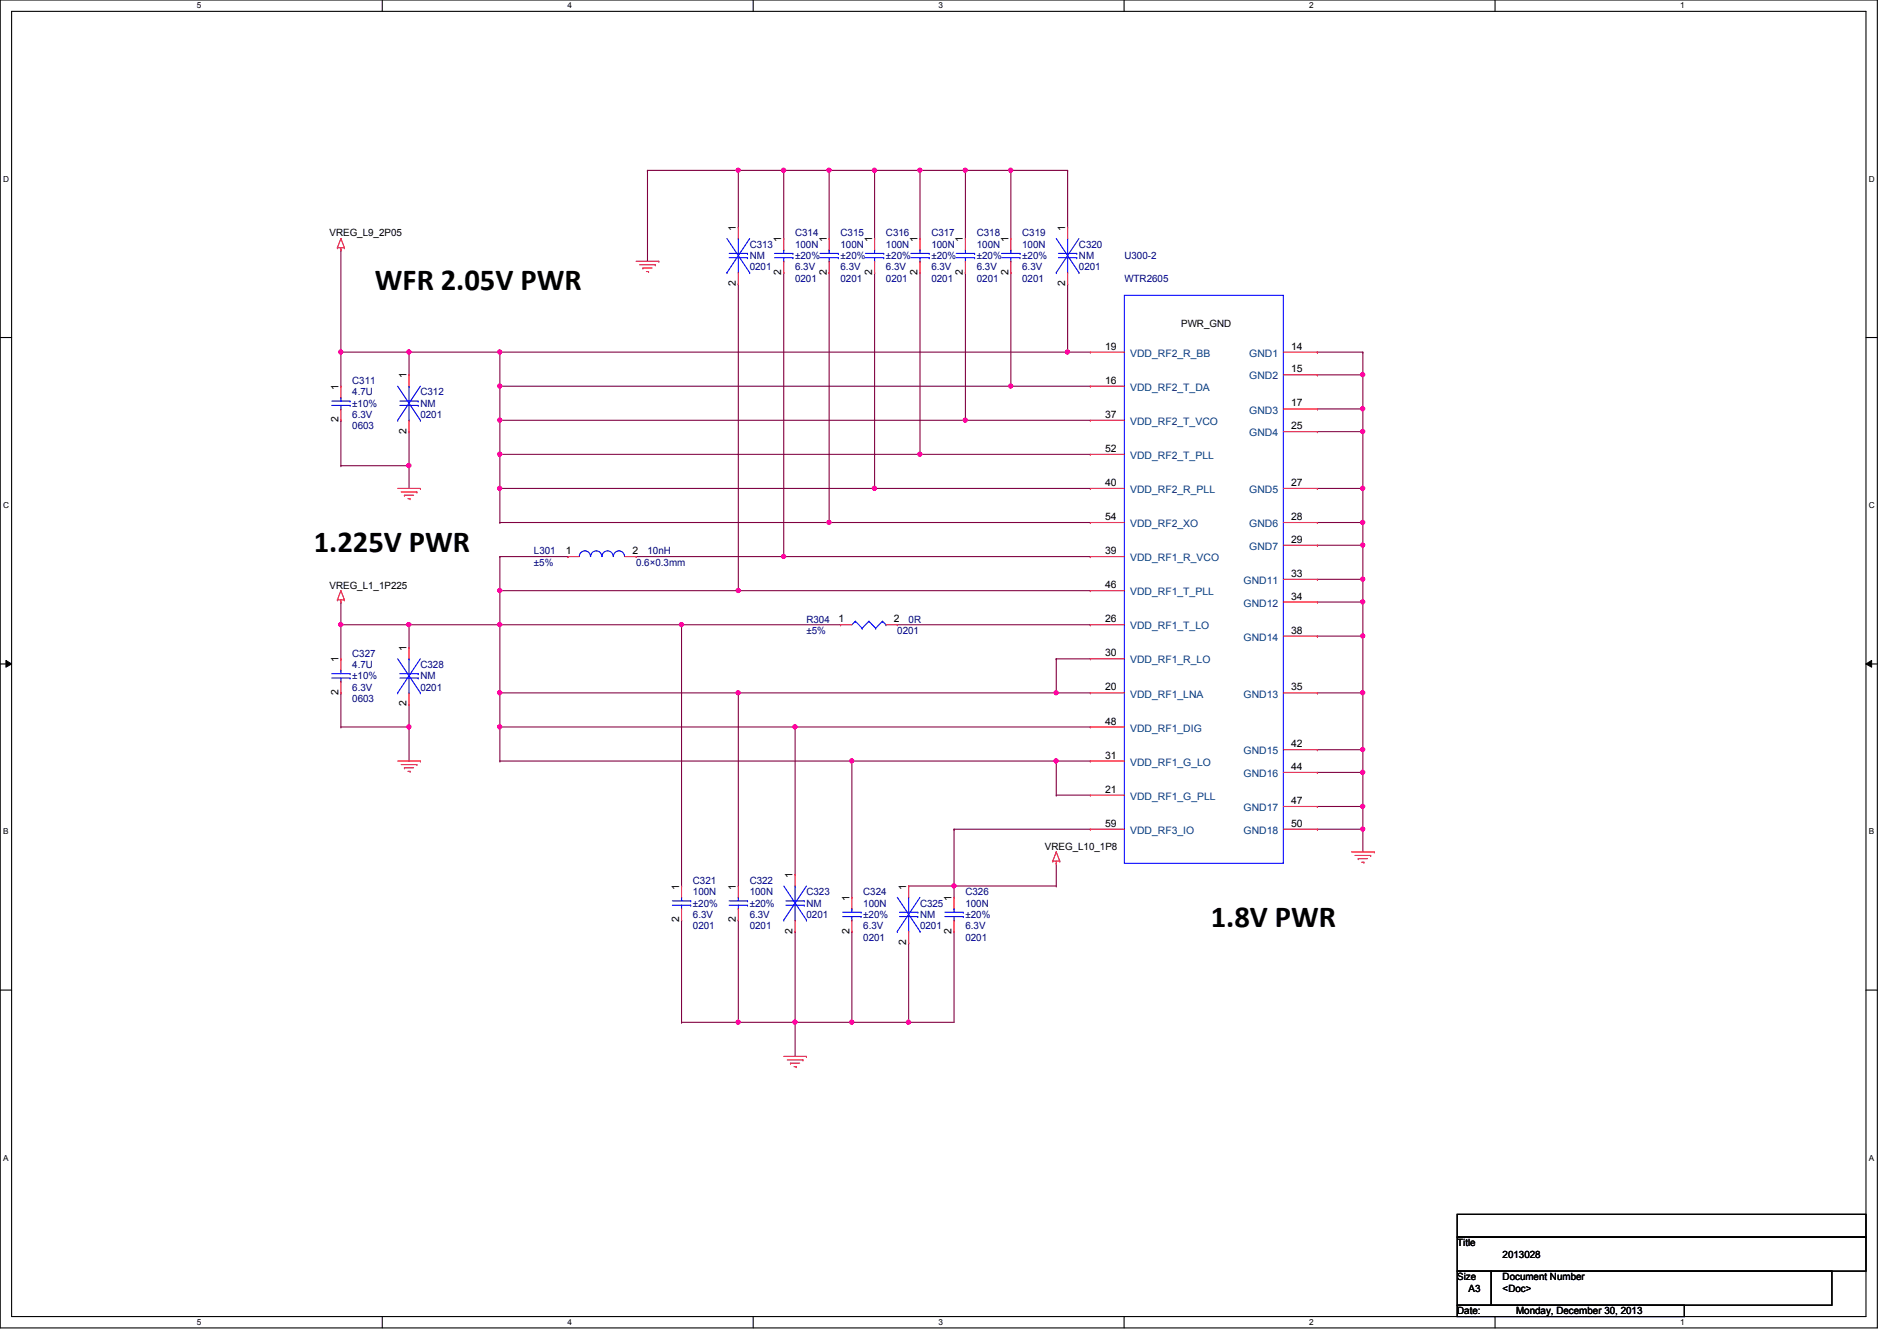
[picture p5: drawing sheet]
<svg xmlns="http://www.w3.org/2000/svg" width="297mm" height="210mm" viewBox="0 0 297 210" stroke-linecap="round" stroke-linejoin="round" font-family="sans-serif">
<path d="M0 0h294v207.9h-294zM1.8 1.8h290.4v204.3h-290.4z" fill="none" stroke="#000" stroke-width=".17"/>
<g fill="#fff">
<path d="M30.8 .2h.7v1.4h-.7z"/>
<path d="M30.8 206.2h.7v1.4h-.7z"/>
</g>
<path d="M59.9 0v1.8M59.9 206.1v1.8" fill="none" stroke="#000" stroke-width=".17"/>
<g fill="#fff">
<path d="M88.9 .2h.6v1.4h-.6z"/>
<path d="M88.9 206.2h.6v1.4h-.6z"/>
</g>
<path d="M117.9 0v1.8M117.9 206.1v1.8" fill="none" stroke="#000" stroke-width=".17"/>
<g fill="#fff">
<path d="M146.9 .2h.7v1.4h-.7z"/>
<path d="M146.9 206.2h.7v1.4h-.7z"/>
</g>
<path d="M176 0v1.8M176 206.1v1.8" fill="none" stroke="#000" stroke-width=".17"/>
<g fill="#fff">
<path d="M205 .2h.7v1.4h-.7z"/>
<path d="M205 206.2h.7v1.4h-.7z"/>
</g>
<path d="M234.1 0v1.8M234.1 206.1v1.8" fill="none" stroke="#000" stroke-width=".17"/>
<g fill="#fff">
<path d="M263.1 .2h.7v1.4h-.7z"/>
<path d="M263.1 206.2h.7v1.4h-.7z"/>
<path d="M.5 27.3h.9v1.4h-.9z"/>
<path d="M292.6 27.3h.9v1.4h-.9z"/>
<path d="M.5 78.4h.9v1.4h-.9z"/>
<path d="M292.6 78.4h.9v1.4h-.9z"/>
</g>
<path d="M0 52.8h1.8M292.2 52.8h1.8" fill="none" stroke="#000" stroke-width=".17"/>
<g fill="#fff">
<path d="M.5 129.5h.8v1.4h-.8z"/>
<path d="M292.6 129.5h.9v1.4h-.9z"/>
</g>
<path d="M0 103.9h1.8M292.2 103.9h1.8" fill="none" stroke="#000" stroke-width=".17"/>
<path d="M.9 103.4l.9 .5-.9 .5zM292.2 103.9l.9-.5v1z" fill="#000"/>
<path d="M.9 103.4l.9 .5-.9 .5zM292.2 103.9l.9-.5v1z" fill="none" stroke="#000" stroke-width=".16"/>
<g fill="#fff">
<path d="M.5 180.5h.8v1.4h-.8z"/>
<path d="M292.6 180.5h.9v1.4h-.9z"/>
</g>
<path d="M0 155h1.8M292.2 155h1.8" fill="none" stroke="#000" stroke-width=".17"/>
<path d="M78.3 60.5h.1M78.3 60.5h80" fill="none" stroke="#800040" stroke-width=".17"/>
<circle cx="158.3" cy="60.4" r=".32" fill="#f0f"/>
<circle cx="158.3" cy="60.4" r=".32" fill="none" stroke="#f0f" stroke-width=".17"/>
<circle cx="78.2" cy="60.4" r=".32" fill="#f0f"/>
<circle cx="78.2" cy="60.4" r=".32" fill="none" stroke="#f0f" stroke-width=".17"/>
<path d="M78.3 65.8h.1M78.3 65.8h72.9" fill="none" stroke="#800040" stroke-width=".17"/>
<circle cx="151.1" cy="65.8" r=".32" fill="#f0f"/>
<circle cx="151.1" cy="65.8" r=".32" fill="none" stroke="#f0f" stroke-width=".17"/>
<circle cx="78.2" cy="65.8" r=".32" fill="#f0f"/>
<circle cx="78.2" cy="65.8" r=".32" fill="none" stroke="#f0f" stroke-width=".17"/>
<path d="M78.3 71.1h.1M78.3 71.1h65.8" fill="none" stroke="#800040" stroke-width=".17"/>
<circle cx="78.2" cy="71.1" r=".32" fill="#f0f"/>
<circle cx="78.2" cy="71.1" r=".32" fill="none" stroke="#f0f" stroke-width=".17"/>
<path d="M78.3 76.5h.1M78.3 76.5h58.6" fill="none" stroke="#800040" stroke-width=".17"/>
<circle cx="78.2" cy="76.4" r=".32" fill="#f0f"/>
<circle cx="78.2" cy="76.4" r=".32" fill="none" stroke="#f0f" stroke-width=".17"/>
<path d="M78.3 81.8h.1M78.3 81.8h51.5M122.7 87.1h48M170.7 87.1h.1" fill="none" stroke="#800040" stroke-width=".17"/>
<circle cx="122.7" cy="87.1" r=".32" fill="#f0f"/>
<circle cx="122.7" cy="87.1" r=".32" fill="none" stroke="#f0f" stroke-width=".17"/>
<path d="M115.6 92.5h.1M115.6 92.5h55.1" fill="none" stroke="#800040" stroke-width=".17"/>
<circle cx="115.6" cy="92.4" r=".32" fill="#f0f"/>
<circle cx="115.6" cy="92.4" r=".32" fill="none" stroke="#f0f" stroke-width=".17"/>
<path d="M106.7 97.8h24.9M131.6 97.8h.1M115.6 108.5h.1M115.6 108.5h49.8M165.4 103.1h.1M165.4 103.1h5.3" fill="none" stroke="#800040" stroke-width=".17"/>
<circle cx="165.4" cy="108.4" r=".32" fill="#f0f"/>
<circle cx="165.4" cy="108.4" r=".32" fill="none" stroke="#f0f" stroke-width=".17"/>
<circle cx="115.6" cy="108.4" r=".32" fill="#f0f"/>
<circle cx="115.6" cy="108.4" r=".32" fill="none" stroke="#f0f" stroke-width=".17"/>
<path d="M124.5 113.8h.1M124.5 113.8h46.2" fill="none" stroke="#800040" stroke-width=".17"/>
<circle cx="124.5" cy="113.8" r=".32" fill="#f0f"/>
<circle cx="124.5" cy="113.8" r=".32" fill="none" stroke="#f0f" stroke-width=".17"/>
<g fill="none" stroke="#800040" stroke-width=".17">
<path d="M206.3 55.1h.1M206.3 58.7h.1M206.3 55.1h7.1M213.4 55.1h.1M213.4 55.1v3.6h-7.1M78.3 119.1h.1M78.3 119.1h55.1M165.4 119.1h.1M165.4 103.1h.1M165.4 108.5h.1M165.4 119.1h5.3M165.4 103.1v5.4"/>
<path d="M165.4 119.1v5.4M165.4 108.5h5.3M165.4 124.5h.1M165.4 124.5h5.3"/>
</g>
<circle cx="213.4" cy="58.6" r=".32" fill="#f0f"/>
<circle cx="213.4" cy="58.6" r=".32" fill="none" stroke="#f0f" stroke-width=".17"/>
<path d="M213.4 58.7h.1M213.4 58.7v8.9M206.3 64h.1M206.3 64h7.1M213.4 64h.1" fill="none" stroke="#800040" stroke-width=".17"/>
<circle cx="213.4" cy="67.5" r=".32" fill="#f0f"/>
<circle cx="213.4" cy="67.5" r=".32" fill="none" stroke="#f0f" stroke-width=".17"/>
<circle cx="213.4" cy="64" r=".32" fill="#f0f"/>
<circle cx="213.4" cy="64" r=".32" fill="none" stroke="#f0f" stroke-width=".17"/>
<path d="M206.3 67.6h.1M206.3 76.5h.1M206.3 67.6h7.1M206.3 76.5h7.1M213.4 67.6h.1M213.4 76.5h.1M213.4 67.6v14.2" fill="none" stroke="#800040" stroke-width=".17"/>
<circle cx="213.4" cy="81.8" r=".32" fill="#f0f"/>
<circle cx="213.4" cy="81.8" r=".32" fill="none" stroke="#f0f" stroke-width=".17"/>
<circle cx="213.4" cy="76.4" r=".32" fill="#f0f"/>
<circle cx="213.4" cy="76.4" r=".32" fill="none" stroke="#f0f" stroke-width=".17"/>
<path d="M206.3 81.8h.1M206.3 81.8h7.1M213.4 81.8h.1M213.4 81.8v3.5" fill="none" stroke="#800040" stroke-width=".17"/>
<circle cx="213.4" cy="85.3" r=".32" fill="#f0f"/>
<circle cx="213.4" cy="85.3" r=".32" fill="none" stroke="#f0f" stroke-width=".17"/>
<path d="M206.3 85.3h.1M206.3 90.7h.1M206.3 85.3h7.1M206.3 90.7h7.1M213.4 85.3h.1M213.4 90.7h.1M213.4 85.3v8.9" fill="none" stroke="#800040" stroke-width=".17"/>
<circle cx="213.4" cy="94.2" r=".32" fill="#f0f"/>
<circle cx="213.4" cy="94.2" r=".32" fill="none" stroke="#f0f" stroke-width=".17"/>
<circle cx="213.4" cy="90.7" r=".32" fill="#f0f"/>
<circle cx="213.4" cy="90.7" r=".32" fill="none" stroke="#f0f" stroke-width=".17"/>
<path d="M206.3 94.2h.1M206.3 99.6h.1M206.3 94.2h7.1M206.3 99.6h7.1M213.4 94.2h.1M213.4 99.6h.1M213.4 94.2v14.3" fill="none" stroke="#800040" stroke-width=".17"/>
<circle cx="213.4" cy="108.4" r=".32" fill="#f0f"/>
<circle cx="213.4" cy="108.4" r=".32" fill="none" stroke="#f0f" stroke-width=".17"/>
<circle cx="213.4" cy="99.5" r=".32" fill="#f0f"/>
<circle cx="213.4" cy="99.5" r=".32" fill="none" stroke="#f0f" stroke-width=".17"/>
<path d="M206.3 108.5h.1M206.3 117.3h.1M206.3 108.5h7.1M206.3 117.3h7.1M213.4 108.5h.1M213.4 117.3h.1M213.4 108.5v12.4" fill="none" stroke="#800040" stroke-width=".17"/>
<circle cx="213.4" cy="120.9" r=".32" fill="#f0f"/>
<circle cx="213.4" cy="120.9" r=".32" fill="none" stroke="#f0f" stroke-width=".17"/>
<circle cx="213.4" cy="117.3" r=".32" fill="#f0f"/>
<circle cx="213.4" cy="117.3" r=".32" fill="none" stroke="#f0f" stroke-width=".17"/>
<path d="M206.3 120.9h.1M206.3 126.2h.1M206.3 120.9h7.1M213.4 120.9h.1M213.4 120.9v5.3h-7.1" fill="none" stroke="#800040" stroke-width=".17"/>
<circle cx="213.4" cy="126.2" r=".32" fill="#f0f"/>
<circle cx="213.4" cy="126.2" r=".32" fill="none" stroke="#f0f" stroke-width=".17"/>
<path d="M206.3 129.8h.1M206.3 129.8h7.1M213.4 126.2h.1M213.4 129.8h.1M213.4 126.2v7.1" fill="none" stroke="#800040" stroke-width=".17"/>
<circle cx="213.4" cy="129.8" r=".32" fill="#f0f"/>
<circle cx="213.4" cy="129.8" r=".32" fill="none" stroke="#f0f" stroke-width=".17"/>
<path d="M158.3 26.7h.1M158.3 26.7v10.6M158.3 42.7h.1M158.3 42.7v17.8M167.2 44.4h.1M167.2 55.1h.1M167.2 44.4v10.7M167.2 55.1h3.5" fill="none" stroke="#800040" stroke-width=".17"/>
<circle cx="158.3" cy="26.6" r=".32" fill="#f0f"/>
<circle cx="158.3" cy="26.6" r=".32" fill="none" stroke="#f0f" stroke-width=".17"/>
<path d="M151.2 26.7h.1M151.2 26.7v10.6M151.2 42.7h.1M151.2 42.7v23.1M144.1 71.1h.1M144.1 71.1h26.6M151.2 65.8h.1M151.2 65.8h19.5M158.3 60.5h.1M158.3 60.5h12.4" fill="none" stroke="#800040" stroke-width=".17"/>
<circle cx="144" cy="71.1" r=".32" fill="#f0f"/>
<circle cx="144" cy="71.1" r=".32" fill="none" stroke="#f0f" stroke-width=".17"/>
<path d="M144.1 26.7h.1M144.1 26.7v10.6M167.2 26.7h.1M167.2 26.7v8.9M136.9 42.7h.1M136.9 42.7v33.8M144.1 42.7h.1M144.1 42.7v28.4M136.9 76.5h.1M136.9 76.5h33.8" fill="none" stroke="#800040" stroke-width=".17"/>
<circle cx="136.9" cy="76.4" r=".32" fill="#f0f"/>
<circle cx="136.9" cy="76.4" r=".32" fill="none" stroke="#f0f" stroke-width=".17"/>
<path d="M129.8 42.7h.1M129.8 42.7v39.1M129.8 81.8h.1M129.8 81.8h40.9" fill="none" stroke="#800040" stroke-width=".17"/>
<circle cx="129.8" cy="81.8" r=".32" fill="#f0f"/>
<circle cx="129.8" cy="81.8" r=".32" fill="none" stroke="#f0f" stroke-width=".17"/>
<path d="M115.6 44.4h.1M115.6 44.4v48.1M122.7 42.7h.1M122.7 42.7v44.4M106.7 97.8h.1M106.7 97.8v40.9" fill="none" stroke="#800040" stroke-width=".17"/>
<circle cx="106.7" cy="97.8" r=".32" fill="#f0f"/>
<circle cx="106.7" cy="97.8" r=".32" fill="none" stroke="#f0f" stroke-width=".17"/>
<path d="M115.6 108.5h.1M115.6 108.5v30.2M124.5 113.8h.1M124.5 113.8v23.1M133.4 119.1h.1M133.4 119.1v21.4M133.4 119.1h32" fill="none" stroke="#800040" stroke-width=".17"/>
<circle cx="165.4" cy="119.1" r=".32" fill="#f0f"/>
<circle cx="165.4" cy="119.1" r=".32" fill="none" stroke="#f0f" stroke-width=".17"/>
<circle cx="133.4" cy="119.1" r=".32" fill="#f0f"/>
<circle cx="133.4" cy="119.1" r=".32" fill="none" stroke="#f0f" stroke-width=".17"/>
<path d="M53.4 39.1h.1M53.4 39.1v16M149.4 129.8h.1M149.4 129.8v8.9M149.4 129.8h21.3" fill="none" stroke="#800040" stroke-width=".17"/>
<circle cx="53.4" cy="55.1" r=".32" fill="#f0f"/>
<circle cx="53.4" cy="55.1" r=".32" fill="none" stroke="#f0f" stroke-width=".17"/>
<path d="M101.4 26.7h.1M101.4 26.7h14.2M101.4 26.7v14.2M115.6 26.7h.1M115.6 26.7v8.9M78.3 55.1h.1M78.3 55.1v26.7M78.3 60.5h.1M78.3 65.8h.1M78.3 71.1h.1M78.3 76.5h.1" fill="none" stroke="#800040" stroke-width=".17"/>
<circle cx="115.6" cy="26.6" r=".32" fill="#f0f"/>
<circle cx="115.6" cy="26.6" r=".32" fill="none" stroke="#f0f" stroke-width=".17"/>
<path d="M115.6 26.7h.1M115.6 26.7h7.1M122.7 26.7h.1M122.7 26.7v10.6" fill="none" stroke="#800040" stroke-width=".17"/>
<circle cx="122.7" cy="26.6" r=".32" fill="#f0f"/>
<circle cx="122.7" cy="26.6" r=".32" fill="none" stroke="#f0f" stroke-width=".17"/>
<path d="M122.7 26.7h.1M122.7 26.7h7.1M129.8 26.7h.1M129.8 26.7v10.6" fill="none" stroke="#800040" stroke-width=".17"/>
<circle cx="129.8" cy="26.6" r=".32" fill="#f0f"/>
<circle cx="129.8" cy="26.6" r=".32" fill="none" stroke="#f0f" stroke-width=".17"/>
<path d="M129.8 26.7h.1M129.8 26.7h7.1M136.9 26.7h.1M136.9 26.7v10.6" fill="none" stroke="#800040" stroke-width=".17"/>
<circle cx="136.9" cy="26.6" r=".32" fill="#f0f"/>
<circle cx="136.9" cy="26.6" r=".32" fill="none" stroke="#f0f" stroke-width=".17"/>
<path d="M136.9 26.7h.1M136.9 26.7h14.3M144.1 26.7h.1" fill="none" stroke="#800040" stroke-width=".17"/>
<circle cx="151.1" cy="26.6" r=".32" fill="#f0f"/>
<circle cx="151.1" cy="26.6" r=".32" fill="none" stroke="#f0f" stroke-width=".17"/>
<circle cx="144" cy="26.6" r=".32" fill="#f0f"/>
<circle cx="144" cy="26.6" r=".32" fill="none" stroke="#f0f" stroke-width=".17"/>
<path d="M151.2 26.7h.1M151.2 26.7h16M158.3 26.7h.1M78.3 87.1h10.6M88.9 87.1h.1M78.3 108.5h.1M78.3 113.8h.1M78.3 108.5h37.3M78.3 113.8h46.2" fill="none" stroke="#800040" stroke-width=".17"/>
<circle cx="78.2" cy="113.8" r=".32" fill="#f0f"/>
<circle cx="78.2" cy="113.8" r=".32" fill="none" stroke="#f0f" stroke-width=".17"/>
<path d="M78.3 92.5h.1M78.3 92.5h37.3" fill="none" stroke="#800040" stroke-width=".17"/>
<circle cx="78.2" cy="92.4" r=".32" fill="#f0f"/>
<circle cx="78.2" cy="92.4" r=".32" fill="none" stroke="#f0f" stroke-width=".17"/>
<path d="M78.3 97.8h.1M78.3 87.1h.1M78.3 97.8h28.4M78.3 87.1v5.4M78.3 97.8v16M78.3 108.5h.1" fill="none" stroke="#800040" stroke-width=".17"/>
<circle cx="78.2" cy="108.4" r=".32" fill="#f0f"/>
<circle cx="78.2" cy="108.4" r=".32" fill="none" stroke="#f0f" stroke-width=".17"/>
<circle cx="78.2" cy="97.8" r=".32" fill="#f0f"/>
<circle cx="78.2" cy="97.8" r=".32" fill="none" stroke="#f0f" stroke-width=".17"/>
<path d="M53.4 94.2h.1M53.4 94.2v3.6M78.3 92.5h.1M78.3 92.5v5.3M53.4 113.8h.1M53.4 113.8h10.6M78.3 113.8h.1M78.3 113.8v5.3M142.3 138.7h.1M142.3 138.7h7.1" fill="none" stroke="#800040" stroke-width=".17"/>
<circle cx="149.4" cy="138.7" r=".32" fill="#f0f"/>
<circle cx="149.4" cy="138.7" r=".32" fill="none" stroke="#f0f" stroke-width=".17"/>
<path d="M149.4 138.7h.1M149.4 138.7v1.8M142.3 147.6h.1M142.3 147.6v12.4M142.3 160h.1M142.3 160h7.1" fill="none" stroke="#800040" stroke-width=".17"/>
<circle cx="142.3" cy="160" r=".32" fill="#f0f"/>
<circle cx="142.3" cy="160" r=".32" fill="none" stroke="#f0f" stroke-width=".17"/>
<path d="M133.4 145.8h.1M133.4 145.8v14.2M149.4 145.8h.1M149.4 145.8v14.2" fill="none" stroke="#800040" stroke-width=".17"/>
<circle cx="133.4" cy="160" r=".32" fill="#f0f"/>
<circle cx="133.4" cy="160" r=".32" fill="none" stroke="#f0f" stroke-width=".17"/>
<path d="M124.5 145.8h.1M124.5 145.8v19.6M124.5 160h.1M124.5 160h17.8M133.4 160h.1" fill="none" stroke="#800040" stroke-width=".17"/>
<circle cx="124.5" cy="160" r=".32" fill="#f0f"/>
<circle cx="124.5" cy="160" r=".32" fill="none" stroke="#f0f" stroke-width=".17"/>
<path d="M115.6 144h.1M115.6 144v16" fill="none" stroke="#800040" stroke-width=".17"/>
<circle cx="115.6" cy="160" r=".32" fill="#f0f"/>
<circle cx="115.6" cy="160" r=".32" fill="none" stroke="#f0f" stroke-width=".17"/>
<path d="M78.3 55.1h.1M78.3 55.1h88.9M149.4 138.7h.1M149.4 138.7h16M165.4 138.7h.1M165.4 135.1v3.6M106.7 144h.1M106.7 144v16M106.7 160h.1M106.7 160h17.8M115.6 160h.1" fill="none" stroke="#800040" stroke-width=".17"/>
<circle cx="167.1" cy="55.1" r=".32" fill="#f0f"/>
<circle cx="167.1" cy="55.1" r=".32" fill="none" stroke="#f0f" stroke-width=".17"/>
<circle cx="78.2" cy="55.1" r=".32" fill="#f0f"/>
<circle cx="78.2" cy="55.1" r=".32" fill="none" stroke="#f0f" stroke-width=".17"/>
<path d="M64 55.1h.1M64 55.1v3.6M64 55.1h14.3" fill="none" stroke="#800040" stroke-width=".17"/>
<circle cx="64" cy="55.1" r=".32" fill="#f0f"/>
<circle cx="64" cy="55.1" r=".32" fill="none" stroke="#f0f" stroke-width=".17"/>
<path d="M53.4 55.1h.1M53.4 55.1v5.4M53.4 55.1h10.6M53.4 65.8h.1M53.4 72.9h.1M53.4 65.8v7.1M53.4 72.9h10.6" fill="none" stroke="#800040" stroke-width=".17"/>
<circle cx="64" cy="72.9" r=".32" fill="#f0f"/>
<circle cx="64" cy="72.9" r=".32" fill="none" stroke="#f0f" stroke-width=".17"/>
<path d="M64 67.6h.1M64 72.9h.1M64 67.6v8.9M53.4 97.8h.1M53.4 97.8h10.6M64 97.8h.1M64 97.8v3.5M53.4 108.5h.1M53.4 108.5v5.3" fill="none" stroke="#800040" stroke-width=".17"/>
<circle cx="53.4" cy="97.8" r=".32" fill="#f0f"/>
<circle cx="53.4" cy="97.8" r=".32" fill="none" stroke="#f0f" stroke-width=".17"/>
<path d="M53.4 97.8h.1M53.4 97.8v5.3M64 97.8h.1M64 97.8h14.3M64 110.2h.1M64 110.2v3.6" fill="none" stroke="#800040" stroke-width=".17"/>
<circle cx="64" cy="97.8" r=".32" fill="#f0f"/>
<circle cx="64" cy="97.8" r=".32" fill="none" stroke="#f0f" stroke-width=".17"/>
<path d="M64 113.8h.1M64 113.8v5.3" fill="none" stroke="#800040" stroke-width=".17"/>
<circle cx="64" cy="113.8" r=".32" fill="#f0f"/>
<circle cx="64" cy="113.8" r=".32" fill="none" stroke="#f0f" stroke-width=".17"/>
<path d="M99.6 87.1h23.1M122.7 87.1h.1M140.5 97.8h30.2M170.7 97.8h.1" fill="none" stroke="#800040" stroke-width=".17"/>
<g fill="none" stroke="#f00" stroke-width=".17">
<path d="M52.8 38.8h.1M52.8 38.8h1.1M53.4 39.1h.1M53.4 37.3h.1M53.4 38.8v.3M53.4 37.3l-.6 1.5M53.4 37.3l.5 1.5M53.9 38.8h.1M115.6 35.6h.1M115.6 35.6v1.7M122.7 37.3h.1M122.7 37.3v1.8"/>
<path d="M129.8 37.3h.1M129.8 37.3v1.8M136.9 37.3h.1M136.9 37.3v1.8M144.1 37.3h.1M144.1 37.3v1.8M151.2 37.3h.1M151.2 37.3v1.8M158.3 37.3h.1M158.3 37.3v1.8M167.2 35.6h.1M167.2 35.6v1.7"/>
<path d="M64 58.7h.1M64 58.7v1.8M99.6 40.9h3.6M100.2 41.4h2.4M100.7 42h.1M100.7 42h1.4M101.2 42.5h.4M101.6 42.5h.1M102.6 41.4h.1M103.2 40.9h.1M115.6 44.4h.1M115.6 42.7v1.7"/>
<path d="M122.7 42.7h.1M122.7 40.9v1.8M129.8 42.7h.1M129.8 40.9v1.8M136.9 42.7h.1M136.9 40.9v1.8M144.1 42.7h.1M144.1 40.9v1.8M151.2 42.7h.1M151.2 40.9v1.8M158.3 42.7h.1M158.3 40.9v1.8"/>
<path d="M167.2 44.4h.1M167.2 42.7v1.7M170.7 55.1h.1M170.7 55.1h5.4M201 58.7h5.3M201 55.1h5.3M206.3 58.7h.1M206.3 55.1h.1M53.4 60.5h.1M53.4 65.8h.1M53.4 60.5v1.7M53.4 64v1.8"/>
<path d="M62.3 76.5h3.5M62.8 77h2.5M63.3 77.5h.1M63.3 77.5h1.5M63.9 78.1h.3M64 67.6h.1M64 65.8v1.8M64.2 78.1h.1M65.3 77h.1M65.8 76.5h.1M170.7 76.5h.1M170.7 60.5h.1"/>
<path d="M170.7 71.1h.1M170.7 65.8h.1M170.7 76.5h5.4M170.7 60.5h5.4M170.7 71.1h5.4M170.7 65.8h5.4M201 76.5h5.3M201 67.6h5.3M201 64h5.3M206.3 67.6h.1M206.3 76.5h.1M206.3 64h.1"/>
<path d="M52.8 93.9h.1M52.8 93.9h1.1M53.4 94.2h.1M53.4 92.5h.1M53.4 93.9v.3M53.4 92.5l-.6 1.4M53.4 92.5l.5 1.4M53.9 93.9h.1M88.9 87.1h.1M88.9 87.1h1.8M97.8 87.1h1.8M99.6 87.1h.1"/>
<path d="M131.6 97.8h.1M131.6 97.8h1.8M138.7 97.8h1.8M140.5 97.8h.1M170.7 87.1h.1M170.7 97.8h.1M170.7 92.5h.1M170.7 81.8h.1M170.7 97.8h5.4M170.7 87.1h5.4M170.7 81.8h5.4M170.7 92.5h5.4"/>
<path d="M201 81.8h5.3M201 85.3h5.3M201 90.7h5.3M201 94.2h5.3M201 99.6h5.3M206.3 81.8h.1M206.3 85.3h.1M206.3 90.7h.1M206.3 94.2h.1M206.3 99.6h.1M53.4 103.1h.1M53.4 108.5h.1"/>
<path d="M53.4 103.1v1.8M53.4 106.7v1.8M62.3 119.1h3.5M62.8 119.7h2.5M64 101.3h.1M64 110.2h.1M64 101.3v1.8M64 108.5v1.7M65.3 119.7h.1M65.8 119.1h.1M170.7 119.1h.1M170.7 108.5h.1"/>
<path d="M170.7 113.8h.1M170.7 103.1h.1M170.7 119.1h5.4M170.7 108.5h5.4M170.7 113.8h5.4M170.7 103.1h5.4M201 108.5h5.3M201 117.3h5.3M206.3 108.5h.1M206.3 117.3h.1M63.3 120.2h.1M63.3 120.2h1.5"/>
<path d="M63.9 120.7h.3M64.2 120.7h.1M106.7 138.7h.1M106.7 138.7v1.8M115.6 138.7h.1M115.6 138.7v1.8M124.5 136.9h.1M124.5 136.9v1.8M142.3 138.7h.1M142.3 138.7v1.8M164.8 134.8h.1M164.8 134.8h1.1"/>
<path d="M165.4 135.1h.1M165.4 133.3h.1M165.4 134.8v.3M165.4 133.3l-.6 1.5M165.4 133.3l.5 1.5M165.9 134.8h.1M170.7 124.5h.1M170.7 129.8h.1M170.7 124.5h5.4M170.7 129.8h5.4M201 129.8h5.3M201 120.9h5.3"/>
<path d="M201 126.2h5.3M206.3 129.8h.1M206.3 120.9h.1M206.3 126.2h.1M211.6 133.3h3.6M212.2 133.9h2.4M212.7 134.4h.1M212.7 134.4h1.4M213.2 135h.4M213.6 135h.1M214.6 133.9h.1M215.2 133.3h.1"/>
<path d="M106.7 144h.1M106.7 142.2v1.8M115.6 144h.1M115.6 142.2v1.8M124.5 145.8h.1M124.5 144v1.8M133.4 140.5h.1M133.4 145.8h.1M133.4 140.5v1.7M133.4 144v1.8M142.3 147.6h.1M142.3 145.8v1.8"/>
<path d="M149.4 140.5h.1M149.4 145.8h.1M149.4 140.5v1.7M149.4 144v1.8M122.7 165.4h3.6M123.3 165.9h2.4M123.8 166.4h.1M123.8 166.4h1.4M124.3 167h.4M124.7 167h.1M125.7 165.9h.1M126.3 165.4h.1"/>
</g>
<path d="M228.2 190.1h64v3.5h-64zM228.2 193.6h64v5.4h-64zM228.2 199h5.3v5.3h-5.3zM233.5 199h53.3v5.3h-53.3zM228.2 204.3h35.5v1.8h-35.5z" fill="none" stroke="#000" stroke-width=".17"/>
<g fill="none" stroke="#00f" stroke-width=".17">
<path d="M113.8 37.3l3.6 5.4M114.2 39.7h2.8M115.6 37.3h.1M115.6 37.3v2.4M117 39.7h.1M117.4 37.3l-3.6 5.4M121.3 39.7h2.9M122.7 39.1h.1M122.7 39.1v.6M124.2 39.7h.1M128.4 39.7h2.9M129.8 39.1h.1"/>
<path d="M129.8 39.1v.6M131.3 39.7h.1M135.5 39.7h2.9M136.9 39.1h.1M136.9 39.1v.6M138.4 39.7h.1M142.6 39.7h2.9M144.1 39.1h.1M144.1 39.1v.6M145.5 39.7h.1M149.7 39.7h2.9M151.2 39.1h.1"/>
<path d="M151.2 39.1v.6M152.6 39.7h.1M156.8 39.7h2.9M158.3 39.1h.1M158.3 39.1v.6M159.7 39.7h.1M165.4 37.3l3.5 5.4M165.7 39.7h2.9M167.2 37.3h.1M167.2 37.3v2.4M168.6 39.7h.1M168.9 37.3l-3.5 5.4"/>
<path d="M113.8 42.7h.1M114.2 40.3h2.8M115.6 42.7h.1M115.6 40.3v2.4M117 40.3h.1M117.4 42.7h.1M121.3 40.3h2.9M122.7 40.9h.1M122.7 40.3v.6M124.2 40.3h.1M128.4 40.3h2.9M129.8 40.9h.1"/>
<path d="M129.8 40.3v.6M131.3 40.3h.1M135.5 40.3h2.9M136.9 40.9h.1M136.9 40.3v.6M138.4 40.3h.1M142.6 40.3h2.9M144.1 40.9h.1M144.1 40.3v.6M145.5 40.3h.1M149.7 40.3h2.9M151.2 40.9h.1"/>
<path d="M151.2 40.3v.6M152.6 40.3h.1M156.8 40.3h2.9M158.3 40.9h.1M158.3 40.3v.6M159.7 40.3h.1M165.4 42.7h.1M165.7 40.3h2.9M167.2 42.7h.1M167.2 40.3v2.4M168.6 40.3h.1M168.9 42.7h.1"/>
<path d="M176.1 46.2h24.9v88.9h-24.9zM51.9 62.8h2.9M51.9 63.5h2.9M53.4 62.2h.1M53.4 64h.1M53.4 62.2v.6M53.4 63.5v.5M54.8 62.8h.1M54.8 63.5h.1M62.3 65.8h.1M62.3 60.5l3.5 5.3M62.6 62.8h2.9"/>
<path d="M62.6 63.5h2.9M64 60.5h.1M64 65.8h.1M64 60.5v2.3M64 63.5v2.3M65.5 62.8h.1M65.5 63.5h.1M65.8 65.8h.1M65.8 60.5l-3.5 5.3M90.7 87.1a.87 .87 0 0 1 .9-.9 .87 .87 0 0 1 .9 .9M92.5 87.1a.87 .87 0 0 1 .9-.9 .87 .87 0 0 1 .8 .9M94.3 87.1a.87 .87 0 0 1 .8-.9 .87 .87 0 0 1 .9 .9"/>
<path d="M96.1 87.1a.87 .87 0 0 1 .8-.9 .87 .87 0 0 1 .9 .9M133.9 97.2h.1M133.9 97.2l-.5 .6M133.9 97.2l1.1 1.1M135 98.3h.1M136.1 97.2h.1M136.1 97.2l-1.1 1.1M136.1 97.2l1 1.1M137.1 98.3h.1M138.2 97.2h.1M138.2 97.2l-1.1 1.1M138.2 97.2l.5 .6"/>
<path d="M138.7 97.8h.1M51.9 105.5h2.9M51.9 106.1h2.9M53.4 104.9h.1M53.4 106.7h.1M53.4 104.9v.6M53.4 106.1v.6M54.8 105.5h.1M54.8 106.1h.1M62.3 108.5h.1M62.3 103.1l3.5 5.4M62.6 105.5h2.9"/>
<path d="M62.6 106.1h2.9M64 103.1h.1M64 108.5h.1M64 103.1v2.4M64 106.1v2.4M65.5 105.5h.1M65.5 106.1h.1M65.8 108.5h.1M65.8 103.1l-3.5 5.4M122.7 138.7l3.6 5.3M124.5 138.7h.1M124.5 138.7v2.3"/>
<path d="M126.3 138.7l-3.6 5.3M105.3 141h2.9M105.3 141.7h2.9M106.7 140.5h.1M106.7 142.2h.1M106.7 140.5v.5M106.7 141.7v.5M108.2 141h.1M108.2 141.7h.1M114.2 141h2.8M114.2 141.7h2.8M115.6 140.5h.1"/>
<path d="M115.6 142.2h.1M115.6 140.5v.5M115.6 141.7v.5M117 141h.1M117 141.7h.1M122.7 144h.1M123.1 141h2.8M123.1 141.7h2.8M124.5 144h.1M124.5 141.7v2.3M125.9 141h.1M125.9 141.7h.1"/>
<path d="M126.3 144h.1M131.9 142.8h2.9M131.9 143.5h2.9M133.4 142.2h.1M133.4 144h.1M133.4 142.2v.6M133.4 143.5v.5M134.8 142.8h.1M134.8 143.5h.1M140.5 145.8h.1M140.5 140.5l3.6 5.3M140.8 142.8h2.9"/>
<path d="M140.8 143.5h2.9M142.3 140.5h.1M142.3 145.8h.1M142.3 140.5v2.3M142.3 143.5v2.3M143.7 142.8h.1M143.7 143.5h.1M144.1 145.8h.1M144.1 140.5l-3.6 5.3M148 142.8h2.8M148 143.5h2.8M149.4 142.2h.1"/>
<path d="M149.4 144h.1M149.4 142.2v.6M149.4 143.5v.5M150.8 142.8h.1M150.8 143.5h.1"/>
</g>
<circle cx="158.3" cy="60.4" r=".32" fill="#f0f"/>
<circle cx="158.3" cy="60.4" r=".32" fill="none" stroke="#f0f" stroke-width=".17"/>
<circle cx="78.2" cy="60.4" r=".32" fill="#f0f"/>
<circle cx="78.2" cy="60.4" r=".32" fill="none" stroke="#f0f" stroke-width=".17"/>
<circle cx="151.1" cy="65.8" r=".32" fill="#f0f"/>
<circle cx="151.1" cy="65.8" r=".32" fill="none" stroke="#f0f" stroke-width=".17"/>
<circle cx="78.2" cy="65.8" r=".32" fill="#f0f"/>
<circle cx="78.2" cy="65.8" r=".32" fill="none" stroke="#f0f" stroke-width=".17"/>
<circle cx="78.2" cy="71.1" r=".32" fill="#f0f"/>
<circle cx="78.2" cy="71.1" r=".32" fill="none" stroke="#f0f" stroke-width=".17"/>
<circle cx="78.2" cy="76.4" r=".32" fill="#f0f"/>
<circle cx="78.2" cy="76.4" r=".32" fill="none" stroke="#f0f" stroke-width=".17"/>
<circle cx="122.7" cy="87.1" r=".32" fill="#f0f"/>
<circle cx="122.7" cy="87.1" r=".32" fill="none" stroke="#f0f" stroke-width=".17"/>
<circle cx="115.6" cy="92.4" r=".32" fill="#f0f"/>
<circle cx="115.6" cy="92.4" r=".32" fill="none" stroke="#f0f" stroke-width=".17"/>
<circle cx="165.4" cy="108.4" r=".32" fill="#f0f"/>
<circle cx="165.4" cy="108.4" r=".32" fill="none" stroke="#f0f" stroke-width=".17"/>
<circle cx="115.6" cy="108.4" r=".32" fill="#f0f"/>
<circle cx="115.6" cy="108.4" r=".32" fill="none" stroke="#f0f" stroke-width=".17"/>
<circle cx="124.5" cy="113.8" r=".32" fill="#f0f"/>
<circle cx="124.5" cy="113.8" r=".32" fill="none" stroke="#f0f" stroke-width=".17"/>
<circle cx="213.4" cy="58.6" r=".32" fill="#f0f"/>
<circle cx="213.4" cy="58.6" r=".32" fill="none" stroke="#f0f" stroke-width=".17"/>
<circle cx="213.4" cy="67.5" r=".32" fill="#f0f"/>
<circle cx="213.4" cy="67.5" r=".32" fill="none" stroke="#f0f" stroke-width=".17"/>
<circle cx="213.4" cy="64" r=".32" fill="#f0f"/>
<circle cx="213.4" cy="64" r=".32" fill="none" stroke="#f0f" stroke-width=".17"/>
<circle cx="213.4" cy="81.8" r=".32" fill="#f0f"/>
<circle cx="213.4" cy="81.8" r=".32" fill="none" stroke="#f0f" stroke-width=".17"/>
<circle cx="213.4" cy="76.4" r=".32" fill="#f0f"/>
<circle cx="213.4" cy="76.4" r=".32" fill="none" stroke="#f0f" stroke-width=".17"/>
<circle cx="213.4" cy="85.3" r=".32" fill="#f0f"/>
<circle cx="213.4" cy="85.3" r=".32" fill="none" stroke="#f0f" stroke-width=".17"/>
<circle cx="213.4" cy="94.2" r=".32" fill="#f0f"/>
<circle cx="213.4" cy="94.2" r=".32" fill="none" stroke="#f0f" stroke-width=".17"/>
<circle cx="213.4" cy="90.7" r=".32" fill="#f0f"/>
<circle cx="213.4" cy="90.7" r=".32" fill="none" stroke="#f0f" stroke-width=".17"/>
<circle cx="213.4" cy="108.4" r=".32" fill="#f0f"/>
<circle cx="213.4" cy="108.4" r=".32" fill="none" stroke="#f0f" stroke-width=".17"/>
<circle cx="213.4" cy="99.5" r=".32" fill="#f0f"/>
<circle cx="213.4" cy="99.5" r=".32" fill="none" stroke="#f0f" stroke-width=".17"/>
<circle cx="213.4" cy="120.9" r=".32" fill="#f0f"/>
<circle cx="213.4" cy="120.9" r=".32" fill="none" stroke="#f0f" stroke-width=".17"/>
<circle cx="213.4" cy="117.3" r=".32" fill="#f0f"/>
<circle cx="213.4" cy="117.3" r=".32" fill="none" stroke="#f0f" stroke-width=".17"/>
<circle cx="213.4" cy="126.2" r=".32" fill="#f0f"/>
<circle cx="213.4" cy="126.2" r=".32" fill="none" stroke="#f0f" stroke-width=".17"/>
<circle cx="213.4" cy="129.8" r=".32" fill="#f0f"/>
<circle cx="213.4" cy="129.8" r=".32" fill="none" stroke="#f0f" stroke-width=".17"/>
<circle cx="158.3" cy="26.6" r=".32" fill="#f0f"/>
<circle cx="158.3" cy="26.6" r=".32" fill="none" stroke="#f0f" stroke-width=".17"/>
<circle cx="144" cy="71.1" r=".32" fill="#f0f"/>
<circle cx="144" cy="71.1" r=".32" fill="none" stroke="#f0f" stroke-width=".17"/>
<circle cx="136.9" cy="76.4" r=".32" fill="#f0f"/>
<circle cx="136.9" cy="76.4" r=".32" fill="none" stroke="#f0f" stroke-width=".17"/>
<circle cx="129.8" cy="81.8" r=".32" fill="#f0f"/>
<circle cx="129.8" cy="81.8" r=".32" fill="none" stroke="#f0f" stroke-width=".17"/>
<circle cx="106.7" cy="97.8" r=".32" fill="#f0f"/>
<circle cx="106.7" cy="97.8" r=".32" fill="none" stroke="#f0f" stroke-width=".17"/>
<circle cx="165.4" cy="119.1" r=".32" fill="#f0f"/>
<circle cx="165.4" cy="119.1" r=".32" fill="none" stroke="#f0f" stroke-width=".17"/>
<circle cx="133.4" cy="119.1" r=".32" fill="#f0f"/>
<circle cx="133.4" cy="119.1" r=".32" fill="none" stroke="#f0f" stroke-width=".17"/>
<circle cx="53.4" cy="55.1" r=".32" fill="#f0f"/>
<circle cx="53.4" cy="55.1" r=".32" fill="none" stroke="#f0f" stroke-width=".17"/>
<circle cx="115.6" cy="26.6" r=".32" fill="#f0f"/>
<circle cx="115.6" cy="26.6" r=".32" fill="none" stroke="#f0f" stroke-width=".17"/>
<circle cx="122.7" cy="26.6" r=".32" fill="#f0f"/>
<circle cx="122.7" cy="26.6" r=".32" fill="none" stroke="#f0f" stroke-width=".17"/>
<circle cx="129.8" cy="26.6" r=".32" fill="#f0f"/>
<circle cx="129.8" cy="26.6" r=".32" fill="none" stroke="#f0f" stroke-width=".17"/>
<circle cx="136.9" cy="26.6" r=".32" fill="#f0f"/>
<circle cx="136.9" cy="26.6" r=".32" fill="none" stroke="#f0f" stroke-width=".17"/>
<circle cx="151.1" cy="26.6" r=".32" fill="#f0f"/>
<circle cx="151.1" cy="26.6" r=".32" fill="none" stroke="#f0f" stroke-width=".17"/>
<circle cx="144" cy="26.6" r=".32" fill="#f0f"/>
<circle cx="144" cy="26.6" r=".32" fill="none" stroke="#f0f" stroke-width=".17"/>
<circle cx="78.2" cy="113.8" r=".32" fill="#f0f"/>
<circle cx="78.2" cy="113.8" r=".32" fill="none" stroke="#f0f" stroke-width=".17"/>
<circle cx="78.2" cy="92.4" r=".32" fill="#f0f"/>
<circle cx="78.2" cy="92.4" r=".32" fill="none" stroke="#f0f" stroke-width=".17"/>
<circle cx="78.2" cy="108.4" r=".32" fill="#f0f"/>
<circle cx="78.2" cy="108.4" r=".32" fill="none" stroke="#f0f" stroke-width=".17"/>
<circle cx="78.2" cy="97.8" r=".32" fill="#f0f"/>
<circle cx="78.2" cy="97.8" r=".32" fill="none" stroke="#f0f" stroke-width=".17"/>
<circle cx="149.4" cy="138.7" r=".32" fill="#f0f"/>
<circle cx="149.4" cy="138.7" r=".32" fill="none" stroke="#f0f" stroke-width=".17"/>
<circle cx="142.3" cy="160" r=".32" fill="#f0f"/>
<circle cx="142.3" cy="160" r=".32" fill="none" stroke="#f0f" stroke-width=".17"/>
<circle cx="133.4" cy="160" r=".32" fill="#f0f"/>
<circle cx="133.4" cy="160" r=".32" fill="none" stroke="#f0f" stroke-width=".17"/>
<circle cx="124.5" cy="160" r=".32" fill="#f0f"/>
<circle cx="124.5" cy="160" r=".32" fill="none" stroke="#f0f" stroke-width=".17"/>
<circle cx="115.6" cy="160" r=".32" fill="#f0f"/>
<circle cx="115.6" cy="160" r=".32" fill="none" stroke="#f0f" stroke-width=".17"/>
<circle cx="167.1" cy="55.1" r=".32" fill="#f0f"/>
<circle cx="167.1" cy="55.1" r=".32" fill="none" stroke="#f0f" stroke-width=".17"/>
<circle cx="78.2" cy="55.1" r=".32" fill="#f0f"/>
<circle cx="78.2" cy="55.1" r=".32" fill="none" stroke="#f0f" stroke-width=".17"/>
<circle cx="64" cy="55.1" r=".32" fill="#f0f"/>
<circle cx="64" cy="55.1" r=".32" fill="none" stroke="#f0f" stroke-width=".17"/>
<circle cx="64" cy="72.9" r=".32" fill="#f0f"/>
<circle cx="64" cy="72.9" r=".32" fill="none" stroke="#f0f" stroke-width=".17"/>
<circle cx="53.4" cy="97.8" r=".32" fill="#f0f"/>
<circle cx="53.4" cy="97.8" r=".32" fill="none" stroke="#f0f" stroke-width=".17"/>
<circle cx="64" cy="97.8" r=".32" fill="#f0f"/>
<circle cx="64" cy="97.8" r=".32" fill="none" stroke="#f0f" stroke-width=".17"/>
<circle cx="64" cy="113.8" r=".32" fill="#f0f"/>
<circle cx="64" cy="113.8" r=".32" fill="none" stroke="#f0f" stroke-width=".17"/>
<g font-size="4.8">
<text x="58.7" y="45.5">WFR 2.05V PWR</text>
<text x="49.1" y="86.4">1.225V PWR</text>
<text x="189.6" y="145">1.8V PWR</text>
</g>
<g font-size="1.6">
<text x="51.6" y="37">VREG_L9_2P05</text>
<text x="115.2" y="36.1" transform="rotate(-90 115.2 36.1)">1</text>
<text x="122.3" y="37.9" transform="rotate(-90 122.3 37.9)">1</text>
<text x="129.5" y="37.9" transform="rotate(-90 129.5 37.9)">1</text>
<text x="136.6" y="37.9" transform="rotate(-90 136.6 37.9)">1</text>
<text x="143.7" y="37.9" transform="rotate(-90 143.7 37.9)">1</text>
<text x="150.8" y="37.9" transform="rotate(-90 150.8 37.9)">1</text>
<text x="157.9" y="37.9" transform="rotate(-90 157.9 37.9)">1</text>
<text x="166.8" y="36.1" transform="rotate(-90 166.8 36.1)">1</text>
<text x="115.2" y="44.8" transform="rotate(-90 115.2 44.8)">2</text>
<text x="122.3" y="43" transform="rotate(-90 122.3 43)">2</text>
<text x="129.5" y="43" transform="rotate(-90 129.5 43)">2</text>
<text x="136.6" y="43" transform="rotate(-90 136.6 43)">2</text>
<text x="143.7" y="43" transform="rotate(-90 143.7 43)">2</text>
<text x="150.8" y="43" transform="rotate(-90 150.8 43)">2</text>
<text x="157.9" y="43" transform="rotate(-90 157.9 43)">2</text>
<text x="166.8" y="44.8" transform="rotate(-90 166.8 44.8)">2</text>
<text x="185" y="51.2">PWR_GND</text>
<text x="63.7" y="59.2" transform="rotate(-90 63.7 59.2)">1</text>
<text x="173.1" y="54.7">19</text>
<text x="202.2" y="58.3">15</text>
<text x="202.2" y="54.7">14</text>
<text x="53" y="61" transform="rotate(-90 53 61)">1</text>
<text x="173.1" y="60.1">16</text>
<text x="173.1" y="65.4">37</text>
<text x="202.2" y="63.6">17</text>
<text x="53" y="66.1" transform="rotate(-90 53 66.1)">2</text>
<text x="63.7" y="67.9" transform="rotate(-90 63.7 67.9)">2</text>
<text x="173.1" y="70.7">52</text>
<text x="202.2" y="67.2">25</text>
<text x="173.1" y="76.1">40</text>
<text x="202.2" y="76.1">27</text>
<text x="173.1" y="81.4">54</text>
<text x="202.2" y="81.4">28</text>
<text x="88.6" y="86.7">1</text>
<text x="99.1" y="86.7">2</text>
<text x="173.1" y="86.7">39</text>
<text x="202.2" y="85">29</text>
<text x="51.6" y="92.1">VREG_L1_1P225</text>
<text x="173.1" y="92.1">46</text>
<text x="202.2" y="90.3">33</text>
<text x="202.2" y="93.9">34</text>
<text x="63.7" y="101.9" transform="rotate(-90 63.7 101.9)">1</text>
<text x="131.3" y="97.4">1</text>
<text x="140" y="97.4">2</text>
<text x="173.1" y="97.4">26</text>
<text x="202.2" y="99.2">38</text>
<text x="53" y="103.7" transform="rotate(-90 53 103.7)">1</text>
<text x="173.1" y="102.7">30</text>
<text x="53" y="108.8" transform="rotate(-90 53 108.8)">2</text>
<text x="63.7" y="110.6" transform="rotate(-90 63.7 110.6)">2</text>
<text x="173.1" y="108.1">20</text>
<text x="173.1" y="113.4">48</text>
<text x="202.2" y="108.1">35</text>
<text x="173.1" y="118.7">31</text>
<text x="202.2" y="117">42</text>
<text x="173.1" y="124.1">21</text>
<text x="202.2" y="120.5">44</text>
<text x="202.2" y="125.9">47</text>
<text x="173.1" y="129.4">59</text>
<text x="202.2" y="129.4">50</text>
<text x="124.1" y="137.5" transform="rotate(-90 124.1 137.5)">1</text>
<text x="163.6" y="133">VREG_L10_1P8</text>
<text x="106.3" y="139.2" transform="rotate(-90 106.3 139.2)">1</text>
<text x="115.2" y="139.2" transform="rotate(-90 115.2 139.2)">1</text>
<text x="133" y="141" transform="rotate(-90 133 141)">1</text>
<text x="141.9" y="139.2" transform="rotate(-90 141.9 139.2)">1</text>
<text x="149" y="141" transform="rotate(-90 149 141)">1</text>
<text x="106.3" y="144.4" transform="rotate(-90 106.3 144.4)">2</text>
<text x="115.2" y="144.4" transform="rotate(-90 115.2 144.4)">2</text>
<text x="124.1" y="146.1" transform="rotate(-90 124.1 146.1)">2</text>
<text x="133" y="146.1" transform="rotate(-90 133 146.1)">2</text>
<text x="141.9" y="147.9" transform="rotate(-90 141.9 147.9)">2</text>
<text x="149" y="146.1" transform="rotate(-90 149 146.1)">2</text>
<text x="228.2" y="195.1">Title</text>
<text x="235.3" y="196.8">2013028</text>
<text x="228.2" y="200.4">Size</text>
<text x="230" y="202.2">A3</text>
<text x="235.3" y="200.4">Document Number</text>
<text x="235.3" y="202.2">&lt;Doc&gt;</text>
<text x="228.2" y="205.7">Date:</text>
<text x="237.4" y="205.7">Monday, December 30, 2013</text>
</g>
<g font-size="1.6" fill="#000080">
<text x="117.4" y="38.8">C313</text>
<text x="117.4" y="40.6">NM</text>
<text x="124.5" y="37">C314</text>
<text x="124.5" y="38.8">100N</text>
<text x="124.5" y="40.6">±20%</text>
<text x="131.6" y="37">C315</text>
<text x="131.6" y="38.8">100N</text>
<text x="131.6" y="40.6">±20%</text>
<text x="138.7" y="37">C316</text>
<text x="138.7" y="38.8">100N</text>
<text x="138.7" y="40.6">±20%</text>
<text x="145.8" y="37">C317</text>
<text x="145.8" y="38.8">100N</text>
<text x="145.8" y="40.6">±20%</text>
<text x="152.9" y="37">C318</text>
<text x="152.9" y="38.8">100N</text>
<text x="152.9" y="40.6">±20%</text>
<text x="160.1" y="37">C319</text>
<text x="160.1" y="38.8">100N</text>
<text x="160.1" y="40.6">±20%</text>
<text x="168.9" y="38.8">C320</text>
<text x="168.9" y="40.6">NM</text>
<text x="176.1" y="40.6">U300-2</text>
<text x="117.4" y="42.3">0201</text>
<text x="124.5" y="44.1">0201</text>
<text x="124.5" y="42.3">6.3V</text>
<text x="131.6" y="44.1">0201</text>
<text x="131.6" y="42.3">6.3V</text>
<text x="138.7" y="44.1">0201</text>
<text x="138.7" y="42.3">6.3V</text>
<text x="145.8" y="44.1">0201</text>
<text x="145.8" y="42.3">6.3V</text>
<text x="152.9" y="44.1">0201</text>
<text x="152.9" y="42.3">6.3V</text>
<text x="160.1" y="44.1">0201</text>
<text x="160.1" y="42.3">6.3V</text>
<text x="168.9" y="42.3">0201</text>
<text x="176.1" y="44.1">WTR2605</text>
<text x="55.2" y="60.1">C311</text>
<text x="55.2" y="61.9">4.7U</text>
<text x="55.2" y="65.4">6.3V</text>
<text x="55.2" y="63.7">±10%</text>
<text x="65.8" y="61.9">C312</text>
<text x="65.8" y="63.7">NM</text>
<text x="65.8" y="65.4">0201</text>
<text x="55.2" y="67.2">0603</text>
<text x="83.6" y="86.8">L301</text>
<text x="83.6" y="88.6">±5%</text>
<text x="99.6" y="88.6">0.6×0.3mm</text>
<text x="101.4" y="86.8">10nH</text>
<text x="126.3" y="97.5">R304</text>
<text x="126.3" y="99.2">±5%</text>
<text x="140.5" y="99.2">0201</text>
<text x="142.3" y="97.5">0R</text>
<text x="55.2" y="102.8">C327</text>
<text x="55.2" y="104.6">4.7U</text>
<text x="55.2" y="106.3">±10%</text>
<text x="65.8" y="104.6">C328</text>
<text x="65.8" y="106.3">NM</text>
<text x="55.2" y="109.9">0603</text>
<text x="55.2" y="108.1">6.3V</text>
<text x="65.8" y="108.1">0201</text>
<text x="108.5" y="138.3">C321</text>
<text x="108.5" y="140.1">100N</text>
<text x="108.5" y="143.7">6.3V</text>
<text x="108.5" y="141.9">±20%</text>
<text x="117.4" y="138.3">C322</text>
<text x="117.4" y="140.1">100N</text>
<text x="117.4" y="143.7">6.3V</text>
<text x="117.4" y="141.9">±20%</text>
<text x="126.3" y="140.1">C323</text>
<text x="126.3" y="141.9">NM</text>
<text x="126.3" y="143.7">0201</text>
<text x="135.2" y="140.1">C324</text>
<text x="135.2" y="141.9">100N</text>
<text x="135.2" y="143.7">±20%</text>
<text x="144.1" y="141.9">C325</text>
<text x="144.1" y="143.7">NM</text>
<text x="151.2" y="140.1">C326</text>
<text x="151.2" y="141.9">100N</text>
<text x="151.2" y="143.7">±20%</text>
<text x="108.5" y="145.5">0201</text>
<text x="117.4" y="145.5">0201</text>
<text x="135.2" y="147.2">0201</text>
<text x="135.2" y="145.5">6.3V</text>
<text x="144.1" y="145.5">0201</text>
<text x="151.2" y="147.2">0201</text>
<text x="151.2" y="145.5">6.3V</text>
</g>
<g font-size="1.6" fill="#004080">
<text x="177" y="55.8">VDD_RF2_R_BB</text>
<text x="195.6" y="59.4">GND2</text>
<text x="195.6" y="55.8">GND1</text>
<text x="177" y="61.2">VDD_RF2_T_DA</text>
<text x="195.6" y="64.7">GND3</text>
<text x="177" y="71.8">VDD_RF2_T_PLL</text>
<text x="177" y="66.5">VDD_RF2_T_VCO</text>
<text x="195.6" y="68.3">GND4</text>
<text x="177" y="77.2">VDD_RF2_R_PLL</text>
<text x="195.6" y="77.2">GND5</text>
<text x="177" y="82.5">VDD_RF2_XO</text>
<text x="195.6" y="82.5">GND6</text>
<text x="177" y="87.8">VDD_RF1_R_VCO</text>
<text x="195.6" y="86.1">GND7</text>
<text x="177" y="93.2">VDD_RF1_T_PLL</text>
<text x="194.7" y="91.4">GND11</text>
<text x="194.7" y="95">GND12</text>
<text x="177" y="98.5">VDD_RF1_T_LO</text>
<text x="194.7" y="100.3">GND14</text>
<text x="177" y="103.8">VDD_RF1_R_LO</text>
<text x="177" y="109.2">VDD_RF1_LNA</text>
<text x="194.7" y="109.2">GND13</text>
<text x="177" y="119.8">VDD_RF1_G_LO</text>
<text x="177" y="114.5">VDD_RF1_DIG</text>
<text x="194.7" y="118.1">GND15</text>
<text x="177" y="125.2">VDD_RF1_G_PLL</text>
<text x="194.7" y="121.6">GND16</text>
<text x="177" y="130.5">VDD_RF3_IO</text>
<text x="194.7" y="130.5">GND18</text>
<text x="194.7" y="127">GND17</text>
</g>
<g font-size="1.3">
<text x="30.8" y="1.3">5</text>
<text x="88.9" y="1.3">4</text>
<text x="146.9" y="1.3">3</text>
<text x="205" y="1.3">2</text>
<text x="263.1" y="1.3">1</text>
<text x=".5" y="28.4">D</text>
<text x="292.6" y="28.4">D</text>
<text x=".5" y="79.5">C</text>
<text x="292.6" y="79.5">C</text>
<text x=".5" y="130.6">B</text>
<text x="292.6" y="130.6">B</text>
<text x=".5" y="181.7">A</text>
<text x="292.6" y="181.7">A</text>
<text x="30.8" y="207.4">5</text>
<text x="88.9" y="207.4">4</text>
<text x="146.9" y="207.4">3</text>
<text x="205" y="207.4">2</text>
<text x="263.1" y="207.4">1</text>
</g>
</svg>
